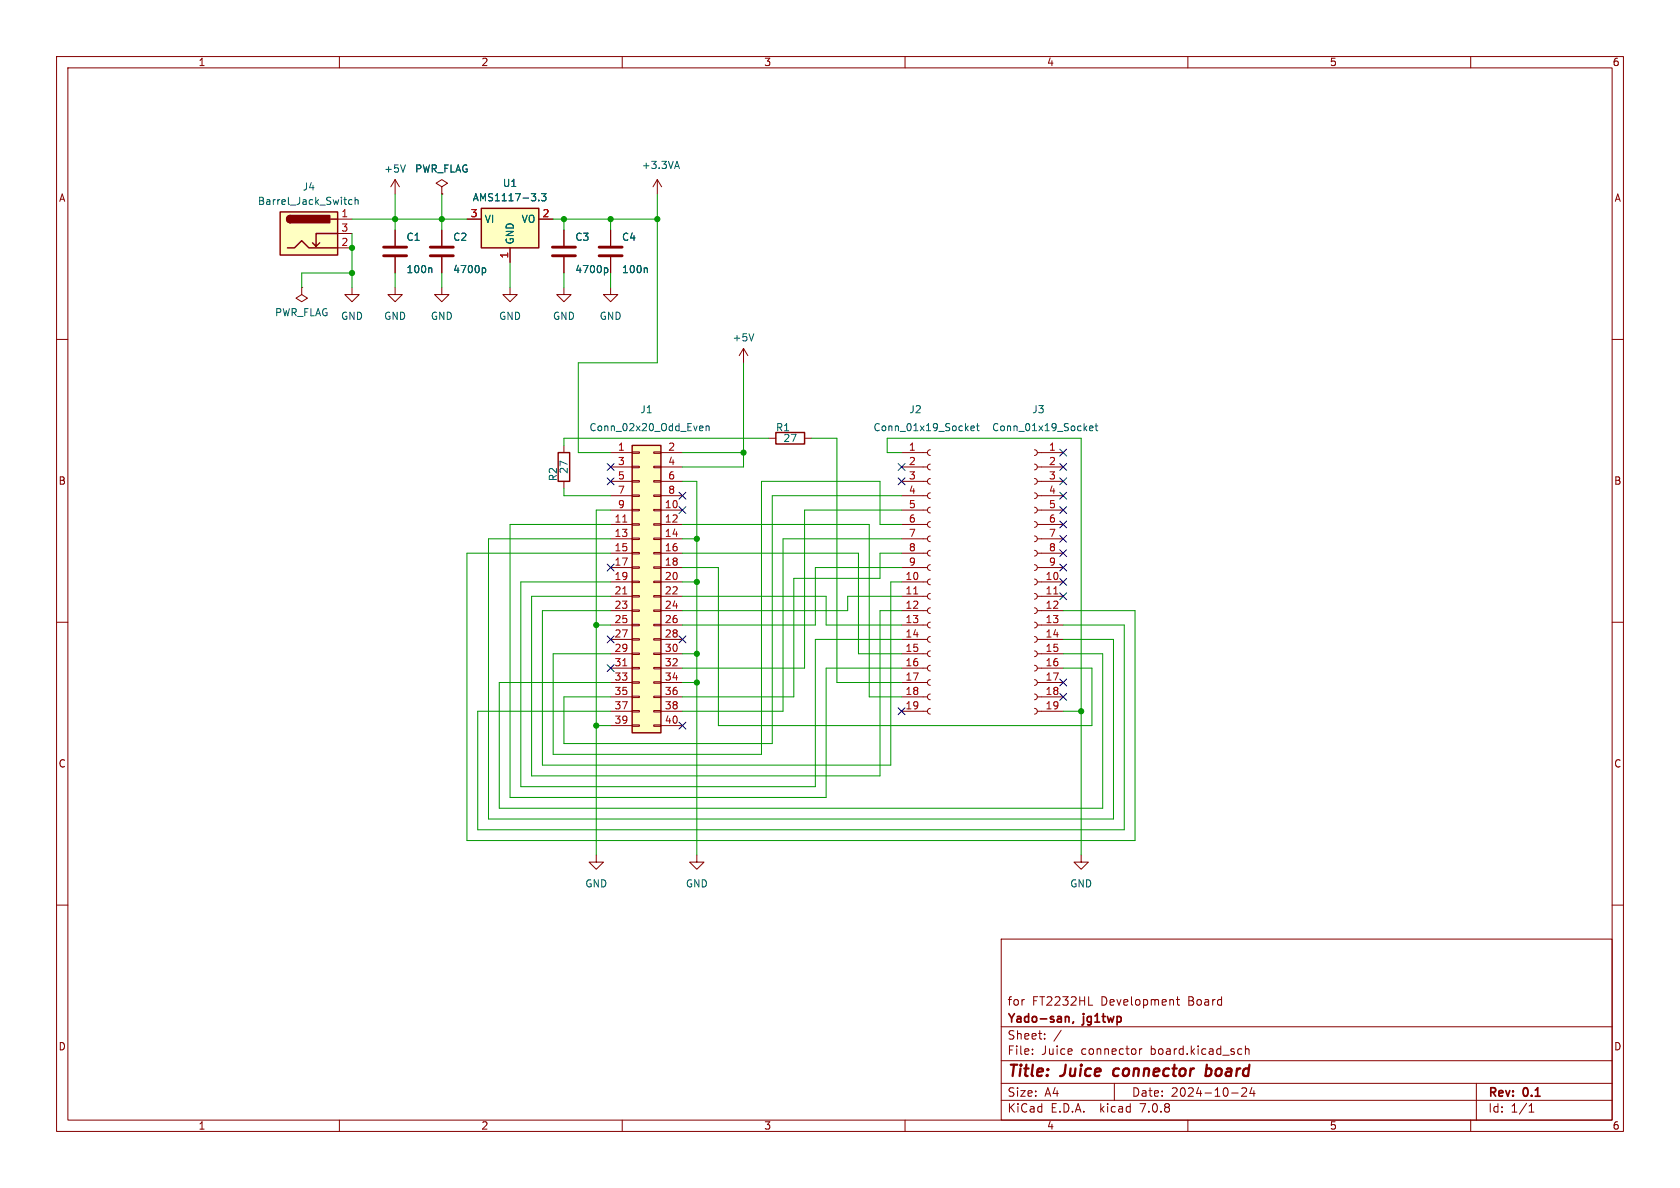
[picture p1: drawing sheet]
<svg xmlns="http://www.w3.org/2000/svg" width="297mm" height="210mm" viewBox="0 0 297 210" stroke-linecap="round" stroke-linejoin="round" font-family="sans-serif">
<g fill="none" stroke="#840000" stroke-width=".18">
<path d="M10 10h277v190h-277zM12 12h273v186h-273zM60 10v2M110 10v2M160 10v2M210 10v2M260 10v2M59.7 38.7h2.5M69.8 31.8l-.7 1.2M69.8 31.8v2.5M69.8 31.8l.8 1.2M78.1 33l1-.6-1-.6-1 .6 1 .6v1.3"/>
<path d="M78.1 34.3h.1M82.5 38.7h2.6M95.2 38.7h2.6M116.2 31.8l-.8 1.2M116.2 31.8v2.5M116.2 31.8l.8 1.2M10 60h2M53.3 50.8v1.3l1.1 .6-1.1 .6-1-.6 1-.6M53.3 50.8h.1M59.7 43.8h2.5M59.7 41.3h2.5M62.2 50.8v1.3h1.3l-1.3 1.2-1.2-1.2h1.2"/>
<path d="M69.8 50.8v1.3h1.3l-1.3 1.2-1.2-1.2h1.2M69.8 40.6v2.8M69.8 45.5v2.8M78.1 50.8v1.3h1.3l-1.3 1.2-1.3-1.2h1.3M78.1 40.6v2.8M78.1 45.5v2.8M90.2 50.8v1.3h1.2l-1.2 1.2-1.3-1.2h1.3M90.2 43.8v2.6M99.7 50.8v1.3h1.3l-1.3 1.2-1.3-1.2h1.3M99.7 40.6v2.8M99.7 45.5v2.8M107.9 50.8v1.3h1.3l-1.3 1.2-1.2-1.2h1.2"/>
<path d="M107.9 40.6v2.8M107.9 45.5v2.8M285 60h2M99.7 78.7v1.3M111.8 79.9h1.2v.2h-1.2zM115.6 79.9h1.2v.2h-1.2zM131.4 61.6l-.7 1.3M131.4 61.6v2.5M131.4 61.6l.8 1.3M135.9 77.5h1.3M142.2 77.5h1.3M164.5 79.5l-.4 .1-.1 .4 .1 .4 .4 .1"/>
<path d="M182.9 79.5l.3 .2 .2 .3-.2 .4-.3 .1M99.7 85.1v1.3M107.9 97.8h3.9M107.9 95.3h3.9M107.9 92.7h3.9M107.9 90.2h3.9M107.9 87.6h3.9M107.9 85.1h3.9M107.9 82.6h3.9M107.9 80h3.9M111.8 97.7h1.2v.2h-1.2zM111.8 95.1h1.2v.3h-1.2z"/>
<path d="M111.8 92.6h1.2v.2h-1.2zM111.8 90h1.2v.3h-1.2zM111.8 87.5h1.2v.3h-1.2zM111.8 85h1.2v.2h-1.2zM111.8 82.4h1.2v.3h-1.2zM115.6 97.7h1.2v.2h-1.2zM115.6 95.1h1.2v.3h-1.2zM115.6 92.6h1.2v.2h-1.2zM115.6 90h1.2v.3h-1.2zM115.6 87.5h1.2v.3h-1.2zM115.6 85h1.2v.2h-1.2zM115.6 82.4h1.2v.3h-1.2z"/>
<path d="M116.8 97.8h3.8M116.8 95.3h3.8M116.8 92.7h3.8M116.8 90.2h3.8M116.8 87.6h3.8M116.8 85.1h3.8M116.8 82.6h3.8M116.8 80h3.8M159.4 97.8h4.6M159.4 95.3h4.6M159.4 92.7h4.6M159.4 90.2h4.6"/>
<path d="M159.4 87.6h4.6M159.4 85.1h4.6M159.4 82.6h4.6M159.4 80h4.6M164.5 99.8l-.4 .2-.1 .3 .1 .4 .4 .1M164.5 97.3l-.4 .1-.1 .4 .1 .3 .4 .2M164.5 94.7l-.4 .2-.1 .3 .1 .4 .4 .2M164.5 92.2l-.4 .1-.1 .4 .1 .4 .4 .1M164.5 89.7l-.4 .1-.1 .4 .1 .3 .4 .2M164.5 87.1l-.4 .2-.1 .3 .1 .4 .4 .1M164.5 84.6l-.4 .1-.1 .4 .1 .3 .4 .2M164.5 82l-.4 .2-.1 .3 .1 .4 .4 .2"/>
<path d="M182.9 99.8l.3 .2 .2 .3-.2 .4-.3 .1M182.9 97.3l.3 .1 .2 .4-.2 .4-.3 .1M182.9 94.7l.3 .2 .2 .4-.2 .3-.3 .2M182.9 92.2l.3 .2 .2 .3-.2 .4-.3 .1M182.9 89.7l.3 .1 .2 .4-.2 .3-.3 .2M182.9 87.1l.3 .2 .2 .3-.2 .4-.3 .1M182.9 84.6l.3 .1 .2 .4-.2 .4-.3 .1M182.9 82l.3 .2 .2 .4-.2 .3-.3 .2M183.4 97.8h4.6M183.4 95.3h4.6M183.4 92.7h4.6M183.4 90.2h4.6"/>
<path d="M183.4 87.6h4.6M183.4 85.1h4.6M183.4 82.6h4.6M183.4 80h4.6M10 110h2M107.9 118.1h3.9M107.9 115.6h3.9M107.9 113h3.9M107.9 110.5h3.9M107.9 108h3.9M107.9 105.4h3.9M107.9 102.9h3.9"/>
<path d="M107.9 100.3h3.9M111.8 118h1.2v.2h-1.2zM111.8 115.4h1.2v.3h-1.2zM111.8 112.9h1.2v.3h-1.2zM111.8 110.4h1.2v.2h-1.2zM111.8 107.8h1.2v.3h-1.2zM111.8 105.3h1.2v.2h-1.2zM111.8 102.7h1.2v.3h-1.2zM111.8 100.2h1.2v.3h-1.2zM115.6 118h1.2v.2h-1.2zM115.6 115.4h1.2v.3h-1.2zM115.6 112.9h1.2v.3h-1.2z"/>
<path d="M115.6 110.4h1.2v.2h-1.2zM115.6 107.8h1.2v.3h-1.2zM115.6 105.3h1.2v.2h-1.2zM115.6 102.7h1.2v.3h-1.2zM115.6 100.2h1.2v.3h-1.2zM116.8 118.1h3.8M116.8 115.6h3.8M116.8 113h3.8M116.8 110.5h3.8M116.8 108h3.8M116.8 105.4h3.8M116.8 102.9h3.8"/>
<path d="M116.8 100.3h3.8M159.4 118.1h4.6M159.4 115.6h4.6M159.4 113h4.6M159.4 110.5h4.6M159.4 108h4.6M159.4 105.4h4.6M159.4 102.9h4.6M159.4 100.3h4.6M164.5 117.6l-.4 .1-.1 .4 .1 .4 .4 .1M164.5 115.1l-.4 .1-.1 .4 .1 .3 .4 .2M164.5 112.5l-.4 .2-.1 .3 .1 .4 .4 .1"/>
<path d="M164.5 110l-.4 .1-.1 .4 .1 .3 .4 .2M164.5 107.4l-.4 .2-.1 .3 .1 .4 .4 .2M164.5 104.9l-.4 .1-.1 .4 .1 .4 .4 .1M164.5 102.4l-.4 .1-.1 .4 .1 .3 .4 .2M182.9 117.6l.3 .2 .2 .3-.2 .4-.3 .1M182.9 115.1l.3 .1 .2 .4-.2 .3-.3 .2M182.9 112.5l.3 .2 .2 .3-.2 .4-.3 .1M182.9 110l.3 .1 .2 .4-.2 .4-.3 .1M182.9 107.4l.3 .2 .2 .4-.2 .3-.3 .2M182.9 104.9l.3 .2 .2 .3-.2 .4-.3 .1M182.9 102.4l.3 .1 .2 .4-.2 .3-.3 .2M183.4 118.1h4.6"/>
<path d="M183.4 115.6h4.6M183.4 113h4.6M183.4 110.5h4.6M183.4 108h4.6M183.4 105.4h4.6M183.4 102.9h4.6M183.4 100.3h4.6M285 110h2M107.9 125.7h3.9M107.9 123.2h3.9M107.9 120.7h3.9M107.9 128.3h3.9"/>
<path d="M111.8 128.1h1.2v.3h-1.2zM111.8 125.6h1.2v.3h-1.2zM111.8 123.1h1.2v.2h-1.2zM111.8 120.5h1.2v.3h-1.2zM115.6 128.1h1.2v.3h-1.2zM115.6 125.6h1.2v.3h-1.2zM115.6 123.1h1.2v.2h-1.2zM115.6 120.5h1.2v.3h-1.2zM116.8 125.7h3.8M116.8 123.2h3.8M116.8 120.7h3.8M116.8 128.3h3.8"/>
<path d="M159.4 125.7h4.6M159.4 123.2h4.6M159.4 120.7h4.6M164.5 125.2l-.4 .2-.1 .3 .1 .4 .4 .1M164.5 122.7l-.4 .1-.1 .4 .1 .3 .4 .2M164.5 120.1l-.4 .2-.1 .3 .1 .4 .4 .2M182.9 125.2l.3 .2 .2 .3-.2 .4-.3 .1M182.9 122.7l.3 .1 .2 .4-.2 .4-.3 .1M182.9 120.1l.3 .2 .2 .4-.2 .3-.3 .2M183.4 125.7h4.6M183.4 123.2h4.6M183.4 120.7h4.6"/>
<path d="M10 160h2M105.4 151.1v1.3h1.3l-1.3 1.3-1.3-1.3h1.3M123.2 151.1v1.3h1.3l-1.3 1.3-1.3-1.3h1.3M191.1 151.1v1.3h1.3l-1.3 1.3-1.2-1.3h1.2M285 160h2M177 166h108v32h-108zM192.5 177.7h.7M208 176.7h.5M208.2 176.2v1.3l.3 .2M60 198v2M110 198v2M160 198v2"/>
<path d="M177 194.5h108M177 191.5h108M177 187.5h108M177 181.5h108M182.5 186.3v.1M182.5 185.5v.1M184.7 183.6v.1M184.7 182.8v.1M187.6 182.1l-1.3 2M197 191.5v3M201.5 185.4v1M201.9 185.4l-.3 .1-.1 .2"/>
<path d="M210 198v2M217.7 193.2h1.2M219.1 185.4l.4 .1M219.5 186.3l-.4 .1M219.5 192.4l.6-.1 .2 .1 .1 .3-.9 1.1h.9M220.2 185.5l.2-.1 .3 .1 .1 .9M220.2 184.9v1.5M221.3 192.2l-.3 1.1h.9M221.7 192.8v1M260 198v2M261 191.5v6.5M270.3 196.6h.9"/>
<path d="M270.3 195.5l.4-.4v1.5"/>
</g>
<path d="M197 189.1l-.2 .7 .3 .4M213.3 189l.2-.1 .5 .1M213.4 188.2l-.3 2M214 190a.66 .66 0 0 1-.9 .1" fill="none" stroke="#840000" stroke-width=".4"/>
<path d="M188.6 179.7l.3 .1 .1 .1v.8M189.8 180.6l-.2 .3" fill="none" stroke="#840000" stroke-width=".3"/>
<g fill="none" stroke="#006464" stroke-width=".18">
<path d="M62.2 35.4l-.3-.1-.3 .2 .1 .6h.5M62.8 35.4l.2-.1 .3 .1v.7M62.8 34.9v1.2M71.7 29.2l-.5 1.2M95.2 35.4v.1M95.7 34.2h.8l-.4 .5 .4 .1v.6l-.2 .1-.6-.1M119.4 29.4h.6M119.7 28.5l.4 1.3M76.2 47.4l.1 .1v.7M85.4 47.4h.3l.2 .2-.1 .5-.4 .1M107 47.4h.3l.2 .2-.1 .5-.4 .1M114.3 47.4l.1 .1v.7"/>
<path d="M133.3 59l-.5 1.3M123.9 75.3l.3 .1 .1 .2-.6 .1M124.2 76.1h-.3M124.8 75.4l.2-.1 .3 .1 .1 .7M124.8 75.3v.8M171.7 75.7l.6-.1-.1-.2-.4-.1-.1 .2v.6h.5M172.6 75.3h.5M172.8 74.9v1.1l.3 .1M192.6 75.7l.6-.1v-.2l-.4-.1-.2 .2 .1 .6h.5M193.6 75.3h.5M193.8 74.9v1.1l.3 .1"/>
</g>
<path d="M49.5 37.5h10.2v7.6h-10.2zM51.3 38.1a.64 .64 0 0 0-.6 .6 .64 .64 0 0 0 .6 .7M58.4 38.7h1.3M85.1 36.8h10.1v7h-10.1zM50.8 43.8h1.3l1.2-1.3 1.3 1.3h5.1M56.5 42.9l-.6 .7M59.7 41.3h-3.8v2.3l-.7-.7M111.8 78.7h5v50.8h-5zM137.2 76.5h5v2h-5zM98.7 80h2v5.1h-2z" fill="none" stroke="#840000" stroke-width=".25"/>
<path d="M67.8 45.2h4.1M67.8 43.7h4.1M76.1 45.2h4M76.1 43.7h4M97.7 45.2h4M97.7 43.7h4M105.9 45.2h4.1M105.9 43.7h4.1" fill="none" stroke="#840000" stroke-width=".51"/>
<g fill="#ffffc2" stroke="#ffffc2" stroke-width=".18">
<path d="M85.1 36.8h10.1v7h-10.1z"/>
<path d="M111.8 78.7h5v50.8h-5z"/>
<path d="M49.5 37.5h10.2v7.6h-10.2z"/>
</g>
<path d="M110.1 92.3h.7M110.1 105h.7M110.1 117.7h.7M161.5 105h.8M186.3 105h.7" fill="none" stroke="#a90000" stroke-width=".18"/>
<g fill="#840000" stroke="#840000" stroke-width=".25">
<path d="M50.9 38.3l.4-.2v1.3a.64 .64 0 0 1-.6-.4 .64 .64 0 0 1 .2-.7z"/>
<path d="M51.3 38.1h7v1.3h-7z"/>
</g>
<g fill="none" stroke="#009600" stroke-width=".18">
<path d="M62.2 38.7h20.3M69.8 34.3v6.3M78.1 34.3v6.3M97.8 38.7h18.4M99.7 38.7v1.9M107.9 38.7v1.9M116.2 34.3v29.8h-14v15.9h5.7M62.2 41.3v9.5M62.2 48.3h-8.9v2.5M69.8 48.3v2.5M78.1 48.3v2.5M90.2 46.4v4.4"/>
<path d="M99.7 48.3v2.5M107.9 48.3v2.5M131.4 64.1v18.5h-10.8M135.9 77.5h-36.2v1.2M143.5 77.5h4.5v43.2h11.4M99.7 86.4v1.2h8.2M107.9 92.7h-17.7v48.3h55.8v-22.9h13.4M107.9 97.8h-25.4v50.8h118.2v-40.6h-12.7M107.9 95.3h-21.5v49.5h110.4v-31.8h-8.8M107.9 90.2h-2.5v60.9M120.6 80h10.8M120.6 92.7h33.1v30.5h5.7"/>
<path d="M120.6 97.8h31.2v17.8h7.6M120.6 95.3h2.6M120.6 85.1h2.6v66M159.4 80h-2.6v-2.5h34.3v73.6M159.4 90.2h-17.2v27.9h-21.6M159.4 87.6h-22.9v43.8h-36.8v-8.2h8.2M159.4 97.8h-3.8v4.4h-15.3v21h-19.7M159.4 92.7h-3.8v-7.6h-21v48.3h-36.8v-17.8h10.1M159.4 95.3h-21v30.4h-17.8M105.4 110.5h2.5M107.9 105.4h-13.9v31.8h61.6v-29.2h3.8M107.9 102.9h-15.8v36.2h52v-26.1h15.3"/>
<path d="M120.6 100.3h6.4v28h66v-10.2h-5M120.6 105.4h25.4v5.1h13.4M120.6 102.9h2.6M120.6 115.6h2.6M159.4 102.9h-1.9v32.4h-61.6v-27.3h12M159.4 100.3h-15.3v10.2h-23.5M159.4 105.4h-9.5v2.6h-29.3M188 110.5h10.8v36.2h-114.3v-21h23.4M188 115.6h6.9v27.3h-106.6v-22.2h19.6M105.4 128.3h2.5M120.6 120.7h2.6M188 125.7h3.1"/>
</g>
<g fill="none" stroke="#000084" stroke-width=".18">
<path d="M187.4 79.4l1.2 1.2M188.6 79.4l-1.2 1.2M107.3 84.5l1.3 1.2M107.3 81.9l1.3 1.3M107.3 99.7l1.3 1.2M108.6 99.7l-1.3 1.2M108.6 84.5l-1.3 1.2M108.6 81.9l-1.3 1.3M120 87l1.3 1.2M120 89.6l1.3 1.2M121.3 87l-1.3 1.2M121.3 89.6l-1.3 1.2"/>
<path d="M158.8 81.9l1.2 1.3M158.8 84.5l1.2 1.2M160 81.9l-1.2 1.3M160 84.5l-1.2 1.2M187.4 81.9l1.2 1.3M187.4 99.7l1.2 1.2M187.4 84.5l1.2 1.2M187.4 87l1.2 1.2M187.4 94.6l1.2 1.3M187.4 92.1l1.2 1.2M187.4 89.6l1.2 1.2M187.4 97.2l1.2 1.2"/>
<path d="M188.6 81.9l-1.2 1.3M188.6 99.7l-1.2 1.2M188.6 84.5l-1.2 1.2M188.6 87l-1.2 1.2M188.6 94.6l-1.2 1.3M188.6 92.1l-1.2 1.2M188.6 89.6l-1.2 1.2M188.6 97.2l-1.2 1.2M107.3 117.5l1.3 1.2M107.3 112.4l1.3 1.2M108.6 117.5l-1.3 1.2M108.6 112.4l-1.3 1.2"/>
<path d="M120 112.4l1.3 1.2M121.3 112.4l-1.3 1.2M187.4 104.8l1.2 1.2M187.4 102.3l1.2 1.2M188.6 104.8l-1.2 1.2M188.6 102.3l-1.2 1.2M120 127.7l1.3 1.2M121.3 127.7l-1.3 1.2M158.8 125.1l1.2 1.2M160 125.1l-1.2 1.2M187.4 122.6l1.2 1.2M187.4 120l1.2 1.3"/>
<path d="M188.6 122.6l-1.2 1.2M188.6 120l-1.2 1.3"/>
</g>
<g fill="#009600" stroke="#009600" stroke-width=".18">
<circle cx="131.4" cy="80" r=".46"/>
<circle cx="123.2" cy="102.9" r=".46"/>
<circle cx="123.2" cy="95.3" r=".46"/>
<circle cx="105.4" cy="110.5" r=".46"/>
<circle cx="105.4" cy="128.3" r=".46"/>
<circle cx="191.1" cy="125.7" r=".46"/>
<circle cx="123.2" cy="115.6" r=".46"/>
<circle cx="123.2" cy="120.7" r=".46"/>
<circle cx="99.7" cy="38.7" r=".46"/>
<circle cx="78.1" cy="38.7" r=".46"/>
<circle cx="107.9" cy="38.7" r=".46"/>
<circle cx="116.2" cy="38.7" r=".46"/>
<circle cx="62.2" cy="48.3" r=".46"/>
<circle cx="69.8" cy="38.7" r=".46"/>
<circle cx="62.2" cy="43.8" r=".46"/>
</g>
<g font-size="2.8" fill="#840000">
<text x="178" y="190.9">Title:</text>
<text x="187.7" y="190.9">Juice</text>
<text x="197.7" y="190.9">connector</text>
<text x="214.8" y="190.9">board</text>
</g>
<g font-size="2.1" fill="#840000">
<text x="178" y="178">for</text>
<text x="182.4" y="178">FT2232HL</text>
<text x="194.7" y="178">Development</text>
<text x="210.2" y="178">Board</text>
<text x="178" y="184">Sheet:</text>
<text x="178" y="181.2">Yado-san,</text>
<text x="191.6" y="181.2">jg1twp</text>
<text x="178" y="186.7">File:</text>
<text x="184.1" y="186.7">Juice</text>
<text x="191.2" y="186.7">connector</text>
<text x="203.5" y="186.7">board.kicad_sch</text>
<text x="178" y="196.9">KiCad</text>
<text x="178" y="194.1">Size:</text>
<text x="184.7" y="194.1">A4</text>
<text x="185.7" y="196.9">E.D.A.</text>
<text x="194.6" y="196.9">kicad</text>
<text x="200" y="194.1">Date:</text>
<text x="201.8" y="196.9">7.0.8</text>
<text x="207" y="194.1">2024-10-24</text>
<text x="263" y="194.3">Rev:</text>
<text x="263" y="196.9">Id:</text>
<text x="267.1" y="196.9">1/1</text>
<text x="269.4" y="194.3">0.1</text>
</g>
<g font-size="1.8" fill="#840000">
<text x="35" y="11.9">1</text>
<text x="85" y="11.9">2</text>
<text x="135" y="11.9">3</text>
<text x="185" y="11.9">4</text>
<text x="235" y="11.9">5</text>
<text x="285" y="11.9">6</text>
<text x="10.3" y="35.9">A</text>
<text x="285.3" y="35.9">A</text>
<text x="10.3" y="85.9">B</text>
<text x="285.3" y="85.9">B</text>
<text x="10.3" y="135.9">C</text>
<text x="285.3" y="135.9">C</text>
<text x="10.3" y="185.9">D</text>
<text x="285.3" y="185.9">D</text>
<text x="35" y="199.9">1</text>
<text x="85" y="199.9">2</text>
<text x="135" y="199.9">3</text>
<text x="185" y="199.9">4</text>
<text x="235" y="199.9">5</text>
<text x="285" y="199.9">6</text>
</g>
<g font-size="1.8" fill="#006464">
<text x="53.4" y="33.9">J4</text>
<text x="67.8" y="30.7">+5V</text>
<text x="73.3" y="30.7">PWR_FLAG</text>
<text x="83.5" y="35.8">AMS1117-3.3</text>
<text x="88.8" y="33.2">U1</text>
<text x="113.4" y="30.1">+3.3VA</text>
<text x="45.5" y="36.4">Barrel_Jack_Switch</text>
<text x="85.6" y="39.6">VI</text>
<text x="92.1" y="39.6">VO</text>
<text x="71.8" y="42.8">C1</text>
<text x="80" y="42.8">C2</text>
<text x="91" y="43.3" transform="rotate(-90 91 43.3)">GND</text>
<text x="101.6" y="42.8">C3</text>
<text x="109.9" y="42.8">C4</text>
<text x="71.8" y="48.5">100n</text>
<text x="80" y="48.5">4700p</text>
<text x="101.6" y="48.5">4700p</text>
<text x="109.9" y="48.5">100n</text>
<text x="48.5" y="56.1">PWR_FLAG</text>
<text x="60.2" y="56.7">GND</text>
<text x="67.8" y="56.7">GND</text>
<text x="76.1" y="56.7">GND</text>
<text x="88.1" y="56.7">GND</text>
<text x="97.7" y="56.7">GND</text>
<text x="105.9" y="56.7">GND</text>
<text x="129.4" y="60.6">+5V</text>
<text x="104.1" y="76.4">Conn_02x20_Odd_Even</text>
<text x="113.1" y="73.3">J1</text>
<text x="137.1" y="76.4">R1</text>
<text x="154.3" y="76.4">Conn_01x19_Socket</text>
<text x="160.7" y="73.3">J2</text>
<text x="175.3" y="76.4">Conn_01x19_Socket</text>
<text x="182.4" y="73.3">J3</text>
<text x="100.6" y="83.9" transform="rotate(-90 100.6 83.9)">27</text>
<text x="138.4" y="78.3">27</text>
<text x="98.7" y="85.2" transform="rotate(-90 98.7 85.2)">R2</text>
<text x="103.4" y="157.1">GND</text>
<text x="121.2" y="157.1">GND</text>
<text x="189.1" y="157.1">GND</text>
</g>
<g font-size="1.8" fill="#a90000">
<text x="60.3" y="38.5">1</text>
<text x="60.3" y="41">3</text>
<text x="83.1" y="38.5">3</text>
<text x="95.8" y="38.5">2</text>
<text x="60.3" y="43.6">2</text>
<text x="89.9" y="45.8" transform="rotate(-90 89.9 45.8)">1</text>
<text x="109.1" y="79.8">1</text>
<text x="109.1" y="82.3">3</text>
<text x="118" y="79.8">2</text>
<text x="118" y="82.3">4</text>
<text x="160.6" y="79.8">1</text>
<text x="160.6" y="82.3">2</text>
<text x="185.3" y="79.8">1</text>
<text x="185.3" y="82.3">2</text>
<text x="109.1" y="84.8">5</text>
<text x="109.1" y="87.4">7</text>
<text x="109.1" y="89.9">9</text>
<text x="117.4" y="89.9">10</text>
<text x="118" y="84.8">6</text>
<text x="118" y="87.4">8</text>
<text x="160.6" y="84.8">3</text>
<text x="160.6" y="87.4">4</text>
<text x="160.6" y="89.9">5</text>
<text x="185.3" y="84.8">3</text>
<text x="185.3" y="87.4">4</text>
<text x="185.3" y="89.9">5</text>
<text x="108.5" y="92.5">11</text>
<text x="108.5" y="95">13</text>
<text x="117.4" y="92.5">12</text>
<text x="117.4" y="95">14</text>
<text x="160.6" y="92.5">6</text>
<text x="160.6" y="95">7</text>
<text x="185.3" y="92.5">6</text>
<text x="185.3" y="95">7</text>
<text x="108.5" y="97.5">15</text>
<text x="108.5" y="100.1">17</text>
<text x="117.4" y="97.5">16</text>
<text x="117.4" y="100.1">18</text>
<text x="160.6" y="97.5">8</text>
<text x="160.6" y="100.1">9</text>
<text x="185.3" y="97.5">8</text>
<text x="185.3" y="100.1">9</text>
<text x="108.5" y="102.6">19</text>
<text x="108.5" y="105.2">21</text>
<text x="108.5" y="107.7">23</text>
<text x="117.4" y="102.6">20</text>
<text x="117.4" y="105.2">22</text>
<text x="117.4" y="107.7">24</text>
<text x="160" y="102.6">10</text>
<text x="160" y="105.2">11</text>
<text x="160" y="107.7">12</text>
<text x="184.7" y="102.6">10</text>
<text x="184.7" y="105.2">11</text>
<text x="184.7" y="107.7">12</text>
<text x="108.5" y="110.2">25</text>
<text x="108.5" y="112.8">27</text>
<text x="117.4" y="110.2">26</text>
<text x="117.4" y="112.8">28</text>
<text x="160" y="110.2">13</text>
<text x="160" y="112.8">14</text>
<text x="184.7" y="110.2">13</text>
<text x="184.7" y="112.8">14</text>
<text x="108.5" y="115.3">29</text>
<text x="108.5" y="117.9">31</text>
<text x="117.4" y="115.3">30</text>
<text x="117.4" y="117.9">32</text>
<text x="160" y="115.3">15</text>
<text x="160" y="117.9">16</text>
<text x="184.7" y="115.3">15</text>
<text x="184.7" y="117.9">16</text>
<text x="108.5" y="120.4">33</text>
<text x="108.5" y="122.9">35</text>
<text x="108.5" y="125.5">37</text>
<text x="117.4" y="120.4">34</text>
<text x="117.4" y="122.9">36</text>
<text x="117.4" y="125.5">38</text>
<text x="160" y="120.4">17</text>
<text x="160" y="122.9">18</text>
<text x="160" y="125.5">19</text>
<text x="184.7" y="120.4">17</text>
<text x="184.7" y="122.9">18</text>
<text x="184.7" y="125.5">19</text>
<text x="108.5" y="128">39</text>
<text x="117.4" y="128">40</text>
</g>
</svg>
